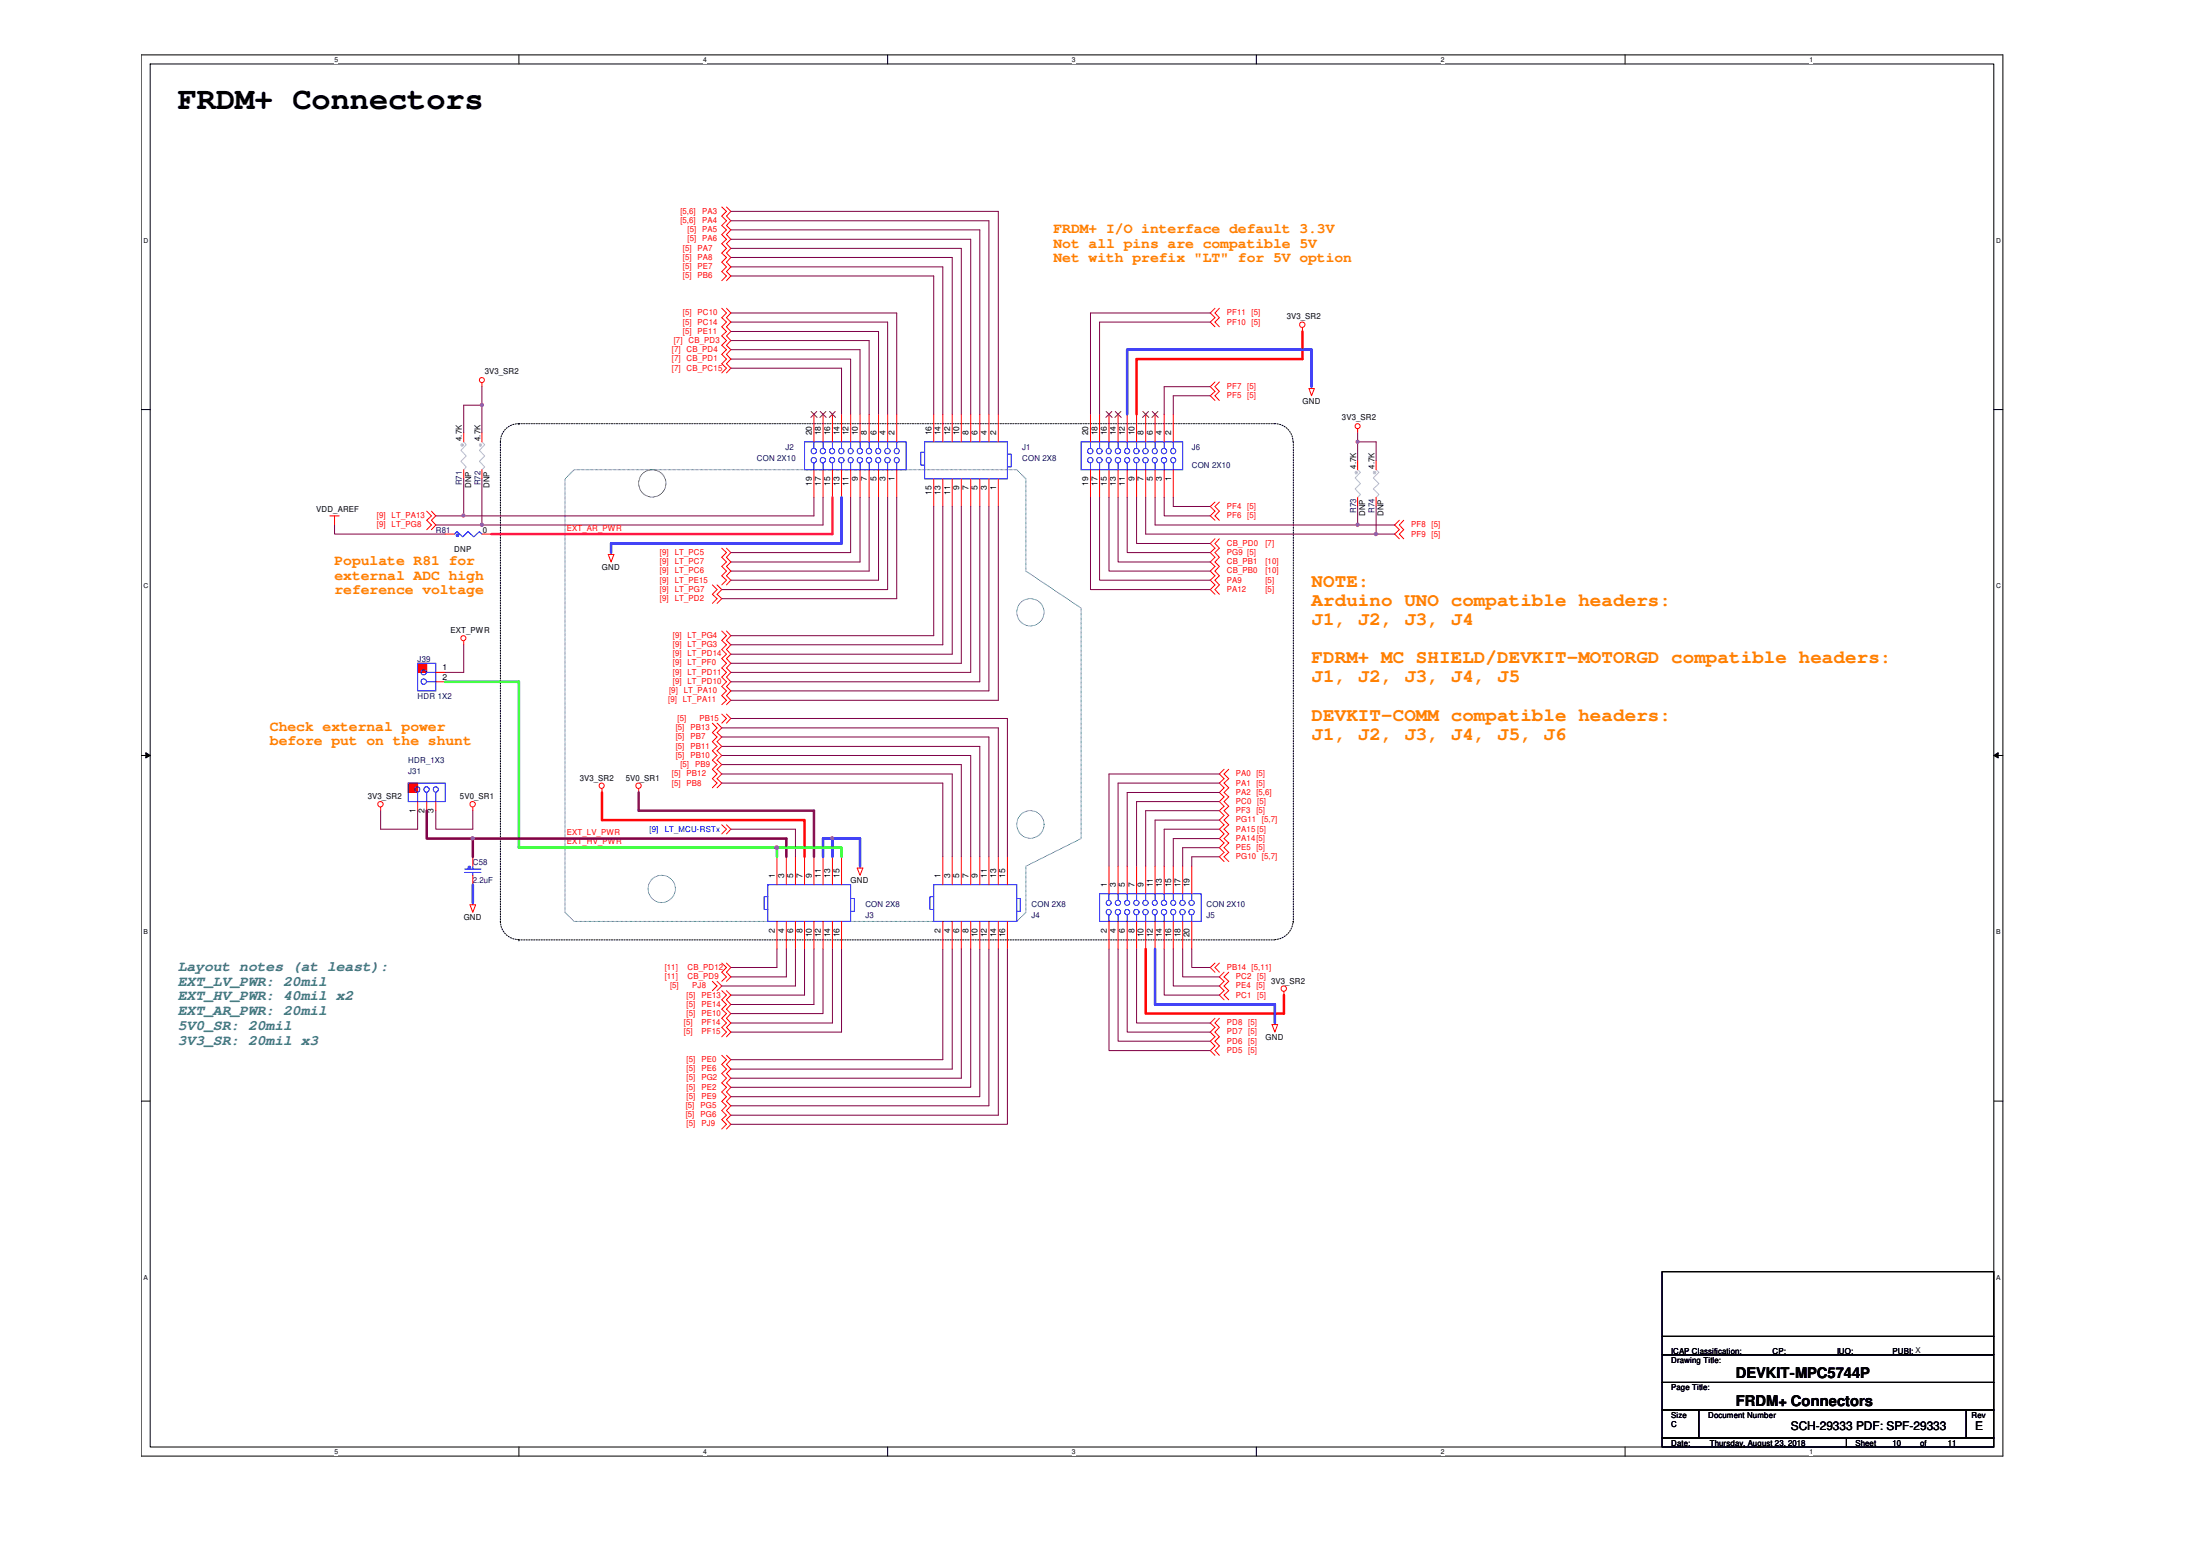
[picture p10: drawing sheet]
<svg xmlns="http://www.w3.org/2000/svg" width="297mm" height="210mm" viewBox="0 0 297 210" stroke-linecap="round" stroke-linejoin="round" font-family="sans-serif">
<path d="M19 7.4h251.4v189.2h-251.4zM20.3 8.6h248.9v186.7h-248.9z" fill="none" stroke="#000" stroke-width=".14"/>
<g fill="#fff">
<path d="M45.2 7.5h.5v1.1h-.5z"/>
<path d="M45.2 195.5h.5v1h-.5z"/>
</g>
<path d="M70.1 7.4v1.2M70.1 195.3v1.3" fill="none" stroke="#000" stroke-width=".14"/>
<g fill="#fff">
<path d="M95 7.5h.5v1.1h-.5z"/>
<path d="M95 195.5h.5v1h-.5z"/>
</g>
<path d="M119.8 7.4v1.2M119.8 195.3v1.3" fill="none" stroke="#000" stroke-width=".14"/>
<g fill="#fff">
<path d="M144.7 7.5h.5v1.1h-.5z"/>
<path d="M144.7 195.5h.5v1h-.5z"/>
</g>
<path d="M169.6 7.4v1.2M169.6 195.3v1.3" fill="none" stroke="#000" stroke-width=".14"/>
<g fill="#fff">
<path d="M194.5 7.5h.5v1.1h-.5z"/>
<path d="M194.5 195.5h.5v1h-.5z"/>
</g>
<path d="M219.4 7.4v1.2M219.4 195.3v1.3" fill="none" stroke="#000" stroke-width=".14"/>
<g fill="#fff">
<path d="M244.3 7.5h.5v1.1h-.5z"/>
<path d="M244.3 195.5h.5v1h-.5z"/>
<path d="M19.4 32h.6v1h-.6z"/>
<path d="M269.5 32h.7v1h-.7z"/>
<path d="M19.4 78.6h.6v1h-.6z"/>
<path d="M269.5 78.6h.7v1h-.7z"/>
</g>
<path d="M19.1 55.3h1.2M269.2 55.3h1.2" fill="none" stroke="#000" stroke-width=".14"/>
<g fill="#fff">
<path d="M19.4 125.3h.6v1h-.6z"/>
<path d="M269.5 125.3h.6v1h-.6z"/>
</g>
<path d="M19.1 102h1.2M19.7 101.6l.6 .4-.6 .3zM269.2 102l.6-.4v.7zM269.2 102h1.2" fill="none" stroke="#000" stroke-width=".14"/>
<path d="M19.7 101.6l.6 .4-.6 .3zM269.2 102l.6-.4v.7z" fill="#000"/>
<g fill="#fff">
<path d="M19.4 172h.5v1h-.5z"/>
<path d="M269.5 172h.6v1h-.6z"/>
</g>
<g fill="none" stroke="#000" stroke-width=".14">
<path d="M19.1 148.6h1.2M269.2 148.6h1.2"/>
<circle cx="88.1" cy="65.3" r="1.85"/>
</g>
<g fill="none" stroke="#004080" stroke-width=".14">
<path d="M77.5 63.4h59.8l1.2 1.2v12.5l7.5 5v31.1l-7.5 3.7v6.2l-1.2 1.3h-59.8l-1.2-1.3v-58.5z"/>
<circle cx="139.1" cy="82.6" r="1.85"/>
<circle cx="89.3" cy="120" r="1.85"/>
<circle cx="139.1" cy="111.3" r="1.86"/>
</g>
<path d="M67.6 59.6v64.8M70.1 57.2h.1M70.1 57.2a2.44 2.44 0 0 0-2.5 2.4M172.1 57.2h-102M174.6 59.6a2.46 2.46 0 0 0-2.5-2.4M174.6 59.6v64.8M67.6 124.4h.1M67.6 124.4a2.46 2.46 0 0 0 2.5 2.4M70.1 126.9h.1M172.1 126.8a2.57 2.57 0 0 0 2.5-2.4M172.1 126.9h-102M174.6 124.4h.1" fill="none" stroke="#000" stroke-width=".14" stroke-dasharray=".2 .2"/>
<path d="M56.4 89.5h1.2v1.3h-1.2z" fill-rule="evenodd" fill="#f00"/>
<path d="M56.4 89.5h1.2v1.3h-1.2z" fill="none" stroke="#f00" stroke-width=".14"/>
<path d="M55.1 105.7h1.3v1.3h-1.3z" fill-rule="evenodd" fill="#f00"/>
<g fill="none" stroke="#f00" stroke-width=".14">
<path d="M97.5 27.9l.6 .6-.6 .7 .6 .6-.6 .6 .6 .6-.6 .7 .6 .6-.6 .6 .6 .6-.6 .7 .6 .6-.6 .6 .6 .6-.6 .7 .6 .6-.6 .6M98.1 27.9l.6 .6-.6 .7 .6 .6-.6 .6 .6 .6-.6 .7 .6 .6-.6 .6 .6 .6-.6 .7 .6 .6-.6 .6 .6 .6-.6 .7 .6 .6-.6 .6M65.1 51.7v.5M97.5 41.6l.6 .6-.6 .7 .6 .6-.6 .6 .6 .6-.6 .6 .6 .7-.6 .6 .6 .6-.6 .6 .6 .7-.6 .6 .6 .6-.6 .6M98.1 41.6l.6 .6-.6 .7 .6 .6-.6 .6 .6 .6-.6 .6 .6 .7-.6 .6 .6 .6-.6 .6 .6 .7-.6 .6 .6 .6-.6 .6M126.1 55.9v3.7M127.3 55.9v3.7M128.6 55.9v3.7M129.8 55.9v3.7M131.1 55.9v3.7M132.3 55.9v3.7M133.5 55.9v3.7"/>
<path d="M134.8 55.9v3.7M147.2 55.9v3.7M148.5 55.9v3.7M149.7 55.9v3.7M151 55.9v3.7M152.2 55.9v3.7M153.5 55.9v3.7M154.7 55.9v3.7M156 55.9v3.7M157.2 55.9v3.7M158.4 55.9v3.7M164 41.6l-.6 .6 .6 .7-.6 .6 .6 .6"/>
<path d="M164 51.6l-.6 .6 .6 .6-.6 .6 .6 .7M164.6 41.6l-.6 .6 .6 .7-.6 .6 .6 .6M164.6 51.6l-.6 .6 .6 .6-.6 .6 .6 .7M175.9 44.2v.5M176.7 52.5h.8l-.4 .9zM177.1 52.2v.3M183.3 57.9v.5M44.5 69.6h1.3M45.2 69.6v1.3M57.6 69l.7 .6-.7 .6 .7 .7-.7 .6M58.3 69l.5 .6-.5 .6 .5 .7-.5 .6M82.1 74.8h.8l-.4 1.1z"/>
<path d="M82.5 74.6v.2M96.2 79l.6 .6-.6 .6 .6 .6-.6 .6M96.8 79l.7 .6-.7 .6 .7 .6-.7 .6M97.5 74l.6 .6-.6 .6 .6 .7-.6 .6 .6 .6-.6 .6 .6 .6-.6 .7M98.1 74l.6 .6-.6 .6 .6 .7-.6 .6 .6 .6-.6 .6 .6 .6-.6 .7M126.1 64.6v3.8M127.3 64.6v3.8M128.6 64.6v3.8M129.8 64.6v3.8M131.1 64.6v3.8M132.3 64.6v3.8M133.5 64.6v3.8"/>
<path d="M134.8 64.6v3.8M147.2 63.4v3.7M148.5 63.4v3.7M149.7 63.4v3.7M151 63.4v3.7M152.2 63.4v3.7M153.5 63.4v3.7M154.7 63.4v3.7M156 63.4v3.7M157.2 63.4v3.7M158.4 63.4v3.7M164 72.7l-.6 .7 .6 .6-.6 .6 .6 .6-.6 .7 .6 .6-.6 .6 .6 .6-.6 .6 .6 .7-.6 .6 .6 .6"/>
<path d="M164 67.8l-.6 .6 .6 .6-.6 .6 .6 .6M164.6 72.7l-.6 .7 .6 .6-.6 .6 .6 .6-.6 .7 .6 .6-.6 .6 .6 .6-.6 .6 .6 .7-.6 .6 .6 .6M164.6 67.8l-.6 .6 .6 .6-.6 .6 .6 .6M188.9 70.2l-.6 .7 .6 .6-.6 .6 .6 .6M189.5 70.2l-.6 .7 .6 .6-.6 .6 .6 .6M58.8 90.8h1.3M58.8 92h1.3M62.6 86.5v.5M96.2 97.6l.6 .7-.6 .6 .6 .6-.6 .6 .6 .7-.6 .5 .6 .7-.6 .6 .6 .6-.6 .6 .6 .7-.6 .6 .6 .6-.6 .6M96.8 97.6l.7 .7-.7 .6 .7 .6-.7 .6 .7 .7-.7 .5 .7 .7-.7 .6 .7 .6-.7 .6 .7 .7-.7 .6 .7 .6-.7 .6M97.5 96.4l.6 .6-.6 .6M97.5 85.2l.6 .6-.6 .6 .6 .6-.6 .7 .6 .6-.6 .6 .6 .6-.6 .7 .6 .6-.6 .6 .6 .6-.6 .7 .6 .6-.6 .6 .6 .6-.6 .6"/>
<path d="M98.1 96.4l.6 .6-.6 .6M98.1 85.2l.6 .6-.6 .6 .6 .6-.6 .7 .6 .6-.6 .6 .6 .6-.6 .7 .6 .6-.6 .6 .6 .6-.6 .7 .6 .6-.6 .6 .6 .6-.6 .6M51.4 109v.4M55.1 105.7h1.3v1.3h-1.3zM63.8 109v.4M81.3 106.5v.5M86.2 106.5v.5M97.5 111.3l.6 .6-.6 .7M98.1 111.3l.6 .6-.6 .7M115.7 117.2h.8l-.4 1zM116.1 116.9v.3M165.3 103.8l-.7 .7 .7 .6-.7 .6 .7 .6-.7 .7 .7 .6-.7 .6 .7 .6-.7 .6 .7 .7-.7 .6 .7 .6-.7 .6 .7 .7-.7 .6 .7 .6-.7 .6 .7 .7-.7 .6 .7 .6"/>
<path d="M165.9 103.8l-.6 .7 .6 .6-.6 .6 .6 .6-.6 .7 .6 .6-.6 .6 .6 .6-.6 .6 .6 .7-.6 .6 .6 .6-.6 .6 .6 .7-.6 .6 .6 .6-.6 .6 .6 .7-.6 .6 .6 .6M63.5 122.1h.7l-.4 1zM63.8 121.9v.2M96.2 132.5l.6 .6-.6 .6M96.8 132.5l.7 .6-.7 .6M97.5 133.7l.6 .6-.6 .7 .6 .6-.6 .6 .6 .6-.6 .7 .6 .6-.6 .6 .6 .6-.6 .7M97.5 130l.6 .6-.6 .6 .6 .7-.6 .6M98.1 133.7l.6 .6-.6 .7 .6 .6-.6 .6 .6 .6-.6 .7 .6 .6-.6 .6 .6 .6-.6 .7M98.1 130l.6 .6-.6 .6 .6 .7-.6 .6M164 137.5l-.6 .6 .6 .6-.6 .6 .6 .7-.6 .5 .6 .7-.6 .6 .6 .7M164 130l-.6 .6 .6 .6M164.6 137.5l-.6 .6 .6 .6-.6 .6 .6 .7-.6 .5 .6 .7-.6 .6 .6 .7"/>
<path d="M164.6 130l-.6 .6 .6 .6M165.3 131.2l-.7 .7 .7 .6-.7 .6 .7 .6-.7 .6 .7 .7M165.9 131.2l-.6 .7 .6 .6-.6 .6 .6 .6-.6 .6 .6 .7M171.7 138.3h.8l-.4 1zM172.1 138.1v.2M173.4 133.9v.4M97.5 142.5l.6 .5-.6 .7 .6 .6-.6 .6 .6 .6-.6 .7 .6 .6-.6 .6 .6 .6-.6 .7 .6 .6-.6 .6 .6 .6-.6 .6 .6 .7-.6 .6M98.1 142.5l.6 .5-.6 .7 .6 .6-.6 .6 .6 .6-.6 .7 .6 .6-.6 .6 .6 .6-.6 .7 .6 .6-.6 .6 .6 .6-.6 .6 .6 .7-.6 .6"/>
<circle cx="65.1" cy="51.3" r=".34"/>
<circle cx="175.8" cy="43.8" r=".37"/>
<circle cx="183.3" cy="57.5" r=".34"/>
<circle cx="62.6" cy="86.1" r=".34"/>
<circle cx="51.4" cy="108.6" r=".37"/>
<circle cx="63.8" cy="108.6" r=".37"/>
<circle cx="81.2" cy="106.1" r=".35"/>
<circle cx="86.2" cy="106.1" r=".37"/>
<circle cx="173.3" cy="133.4" r=".37"/>
</g>
<path d="M224.4 171.7h44.8v11.2h-44.8zM224.4 180.4h44.8M224.4 182.9h44.8v3.7h-44.8zM224.4 186.6h44.8v3.7h-44.8zM224.4 190.3h5v3.8h-5zM224.4 194.1h24.9v1.2h-24.9zM229.4 190.3h36.1v3.8h-36.1zM249.3 194.1h19.9v1.2h-19.9zM265.5 190.3h3.7v3.8h-3.7z" fill="none" stroke="#000" stroke-width=".14"/>
<g fill="none" stroke="#00f" stroke-width=".14">
<path d="M124.8 59.6h11.2v5h-11.2zM146 59.6h13.7v3.8h-13.7zM147.2 59.6v.9M148.5 59.6v.9M149.7 59.6v.9M151 59.6v.9M152.2 59.6v.9M153.5 59.6v.9M154.7 59.6v.9M156 59.6v.9M157.2 59.6v.9M158.4 59.6v.9"/>
<path d="M124.8 61h-.5v1.8h.5M136 61.3h.5v1.7h-.5M147.2 62.5v.9M148.5 62.5v.9M149.7 62.5v.9M151 62.5v.9M152.2 62.5v.9M153.5 62.5v.9M154.7 62.5v.9M156 62.5v.9M157.2 62.5v.9M158.4 62.5v.9"/>
<path d="M56.4 89.5h2.4v3.8h-2.4zM57.6 90.8h1.2M57.6 92h1.2"/>
<circle cx="147.2" cy="62.1" r=".37"/>
<circle cx="147.2" cy="60.9" r=".37"/>
<circle cx="148.4" cy="60.9" r=".37"/>
<circle cx="148.4" cy="62.1" r=".37"/>
<circle cx="149.7" cy="62.1" r=".35"/>
<circle cx="149.7" cy="60.9" r=".35"/>
<circle cx="150.9" cy="62.1" r=".37"/>
<circle cx="150.9" cy="60.9" r=".37"/>
<circle cx="152.2" cy="62.1" r=".35"/>
<circle cx="152.2" cy="60.9" r=".35"/>
<circle cx="153.4" cy="62.1" r=".37"/>
<circle cx="153.4" cy="60.9" r=".37"/>
<circle cx="154.7" cy="60.9" r=".37"/>
<circle cx="154.7" cy="62.1" r=".37"/>
<circle cx="155.9" cy="62.1" r=".35"/>
<circle cx="155.9" cy="60.9" r=".35"/>
<circle cx="157.2" cy="62.1" r=".37"/>
<circle cx="157.2" cy="60.9" r=".37"/>
<circle cx="158.4" cy="62.1" r=".35"/>
<circle cx="158.4" cy="60.9" r=".35"/>
<circle cx="57.2" cy="92" r=".37"/>
<circle cx="57.2" cy="90.8" r=".36"/>
</g>
<path d="M149.4 55.5l.8 .8M150.1 55.5l-.8 .8M150.6 55.5l.8 .8M151.3 55.5l-.8 .8M154.3 55.5l.8 .8M155.1 55.5l-.8 .8M155.6 55.5l.8 .8M156.3 55.5l-.8 .8" fill="none" stroke="#804000" stroke-width=".14"/>
<path d="M65.1 59.6l.3 .4-.7 .8 .7 .8-.7 .7 .7 .7-.3 .4" fill="none" stroke="#c0c0c0" stroke-width=".14"/>
<path d="M64.8 59.9h.2v.3h-.2z" fill-rule="evenodd" fill="#c0c0c0"/>
<path d="M64.8 59.9h.2v.3h-.2z" fill="none" stroke="#c0c0c0" stroke-width=".14"/>
<path d="M65.1 58.4v1.2M65.1 63.4v1.2" fill="none" stroke="#f00" stroke-width=".14"/>
<path d="M62.7 117.8h2.2M62.7 117.3h2.2M63.8 117.8v.4" fill="none" stroke="#00f" stroke-width=".14"/>
<path d="M63.2 117h.3v.2h-.3z" fill-rule="evenodd" fill="#00f"/>
<path d="M63.2 117h.3v.2h-.3zM63.8 116.9v.4" fill="none" stroke="#00f" stroke-width=".14"/>
<path d="M63.8 115.7v1.2M63.8 118.2v1.2" fill="none" stroke="#f00" stroke-width=".14"/>
<path d="M62.6 59.6l.3 .4-.7 .8 .7 .8-.7 .7 .7 .7-.3 .4" fill="none" stroke="#c0c0c0" stroke-width=".14"/>
<path d="M62.3 59.9h.2v.3h-.2z" fill-rule="evenodd" fill="#c0c0c0"/>
<path d="M62.3 59.9h.2v.3h-.2z" fill="none" stroke="#c0c0c0" stroke-width=".14"/>
<g fill="none" stroke="#f00" stroke-width=".14">
<path d="M62.6 58.4v1.2M62.6 63.4v1.2M127.3 115.7v3.7M128.6 115.7v3.7M129.8 115.7v3.7M131.1 115.7v3.7M132.3 115.7v3.7M133.5 115.7v3.7M134.8 115.7v3.7M136 115.7v3.7M149.7 116.9v3.7M151 116.9v3.7"/>
<path d="M152.2 116.9v3.7M153.5 116.9v3.7M154.7 116.9v3.7M156 116.9v3.7M157.2 116.9v3.7M158.4 116.9v3.7M159.7 116.9v3.7M160.9 116.9v3.7M127.3 124.4v3.7M128.6 124.4v3.7M129.8 124.4v3.7M131.1 124.4v3.7"/>
<path d="M132.3 124.4v3.7M133.5 124.4v3.7M134.8 124.4v3.7M136 124.4v3.7M149.7 124.4v3.7M151 124.4v3.7M152.2 124.4v3.7M153.5 124.4v3.7M154.7 124.4v3.7M156 124.4v3.7M157.2 124.4v3.7M158.4 124.4v3.7"/>
<path d="M159.7 124.4v3.7M160.9 124.4v3.7"/>
</g>
<g fill="none" stroke="#00f" stroke-width=".14">
<path d="M61.3 72.1l.4-.3 .8 .7 .7-.7 .8 .7 .7-.7 .4 .3M126.1 119.4h11.2v5h-11.2zM126.1 121h-.5v1.8h.5M137.3 121.3h.5v1.7h-.5M148.5 120.6h13.7v3.8h-13.7zM149.7 120.6v.9M149.7 123.5v.9M151 120.6v.9M151 123.5v.9M152.2 123.5v.9M152.2 120.6v.9M153.5 123.5v.9"/>
<path d="M153.5 120.6v.9M154.7 123.5v.9M154.7 120.6v.9M156 123.5v.9M156 120.6v.9M157.2 123.5v.9M157.2 120.6v.9M158.4 120.6v.9M158.4 123.5v.9M159.7 120.6v.9M159.7 123.5v.9M160.9 123.5v.9"/>
<path d="M160.9 120.6v.9"/>
<circle cx="149.7" cy="123.1" r=".35"/>
<circle cx="149.7" cy="121.9" r=".34"/>
<circle cx="150.9" cy="123.1" r=".37"/>
<circle cx="150.9" cy="121.9" r=".36"/>
<circle cx="152.2" cy="123.1" r=".35"/>
<circle cx="152.2" cy="121.9" r=".34"/>
<circle cx="153.4" cy="123.1" r=".37"/>
<circle cx="153.4" cy="121.9" r=".36"/>
<circle cx="154.7" cy="123.1" r=".37"/>
<circle cx="154.7" cy="121.9" r=".36"/>
<circle cx="155.9" cy="123.1" r=".35"/>
<circle cx="155.9" cy="121.9" r=".34"/>
<circle cx="157.2" cy="123.1" r=".37"/>
<circle cx="157.2" cy="121.9" r=".36"/>
<circle cx="158.4" cy="123.1" r=".35"/>
<circle cx="158.4" cy="121.9" r=".34"/>
<circle cx="159.7" cy="123.1" r=".37"/>
<circle cx="159.7" cy="121.9" r=".36"/>
<circle cx="160.9" cy="123.1" r=".37"/>
<circle cx="160.9" cy="121.9" r=".36"/>
</g>
<path d="M61.6 72.1h.3v.3h-.3z" fill-rule="evenodd" fill="#00f"/>
<path d="M61.6 72.1h.3v.3h-.3zM103.7 119.4h11.2v5h-11.2zM103.7 121h-.5v1.8h.5M114.9 121.3h.5v1.7h-.5" fill="none" stroke="#00f" stroke-width=".14"/>
<g fill="none" stroke="#f00" stroke-width=".14">
<path d="M60.1 72.1h1.2M65.1 72.1h1.2M104.9 115.7v3.7M106.2 115.7v3.7M107.4 115.7v3.7M108.6 115.7v3.7M109.9 115.7v3.7M111.1 115.7v3.7M112.4 115.7v3.7M113.6 115.7v3.7M104.9 124.4v3.7M106.2 124.4v3.7"/>
<path d="M107.4 124.4v3.7M108.6 124.4v3.7M109.9 124.4v3.7M111.1 124.4v3.7M112.4 124.4v3.7M113.6 124.4v3.7"/>
</g>
<path d="M185.8 63.4l.4 .4-.8 .7 .8 .8-.8 .7 .8 .8-.4 .3" fill="none" stroke="#c0c0c0" stroke-width=".14"/>
<path d="M185.5 63.7h.2v.2h-.2z" fill-rule="evenodd" fill="#c0c0c0"/>
<path d="M183.3 63.4l.4 .4-.7 .7 .7 .8-.7 .7 .7 .8-.4 .3M185.5 63.7h.2v.2h-.2z" fill="none" stroke="#c0c0c0" stroke-width=".14"/>
<path d="M185.8 62.1v1.3M185.8 67.1v1.3" fill="none" stroke="#f00" stroke-width=".14"/>
<path d="M183 63.7h.2v.2h-.2z" fill-rule="evenodd" fill="#c0c0c0"/>
<path d="M183 63.7h.2v.2h-.2z" fill="none" stroke="#c0c0c0" stroke-width=".14"/>
<g fill="none" stroke="#f00" stroke-width=".14">
<path d="M109.9 55.9v3.7M111.1 55.9v3.7M112.4 55.9v3.7M113.6 55.9v3.7M114.9 55.9v3.7M116.1 55.9v3.7M117.3 55.9v3.7M118.6 55.9v3.7M119.8 55.9v3.7M121.1 55.9v3.7M109.9 63.4v3.7M111.1 63.4v3.7"/>
<path d="M112.4 63.4v3.7M113.6 63.4v3.7M114.9 63.4v3.7M116.1 63.4v3.7M117.3 63.4v3.7M118.6 63.4v3.7M119.8 63.4v3.7M121.1 63.4v3.7M183.3 62.1v1.3M183.3 67.1v1.3M56.4 108.2v1.2M57.6 108.2v1.2"/>
<path d="M58.8 108.2v1.2"/>
</g>
<g fill="none" stroke="#00f" stroke-width=".14">
<path d="M108.6 59.6h13.7v3.8h-13.7zM109.9 59.6v.9M111.1 59.6v.9M112.4 59.6v.9M113.6 59.6v.9M114.9 59.6v.9M116.1 59.6v.9M117.3 59.6v.9M118.6 59.6v.9M119.8 59.6v.9M121.1 59.6v.9M109.9 62.5v.9"/>
<path d="M111.1 62.5v.9M112.4 62.5v.9M113.6 62.5v.9M114.9 62.5v.9M116.1 62.5v.9M117.3 62.5v.9M118.6 62.5v.9M119.8 62.5v.9M121.1 62.5v.9M55.1 105.7h5v2.5h-5zM56.4 107v1.2M57.6 107v1.2"/>
<path d="M58.8 107v1.2"/>
<circle cx="109.9" cy="60.9" r=".37"/>
<circle cx="109.9" cy="62.1" r=".37"/>
<circle cx="111.1" cy="60.9" r=".37"/>
<circle cx="111.1" cy="62.1" r=".37"/>
<circle cx="112.3" cy="62.1" r=".35"/>
<circle cx="112.3" cy="60.9" r=".35"/>
<circle cx="113.6" cy="62.1" r=".37"/>
<circle cx="113.6" cy="60.9" r=".37"/>
<circle cx="114.8" cy="62.1" r=".35"/>
<circle cx="114.8" cy="60.9" r=".35"/>
<circle cx="116.1" cy="60.9" r=".37"/>
<circle cx="116.1" cy="62.1" r=".37"/>
<circle cx="117.3" cy="62.1" r=".37"/>
<circle cx="117.3" cy="60.9" r=".37"/>
<circle cx="118.6" cy="62.1" r=".35"/>
<circle cx="118.6" cy="60.9" r=".35"/>
<circle cx="119.8" cy="62.1" r=".37"/>
<circle cx="119.8" cy="60.9" r=".37"/>
<circle cx="121.1" cy="62.1" r=".35"/>
<circle cx="121.1" cy="60.9" r=".35"/>
<circle cx="56.3" cy="106.6" r=".35"/>
<circle cx="57.6" cy="106.6" r=".37"/>
<circle cx="58.8" cy="106.6" r=".35"/>
</g>
<path d="M109.5 55.5l.8 .8M110.3 55.5l-.8 .8M110.7 55.5l.8 .8M111.5 55.5l-.8 .8M112 55.5l.8 .8M112.8 55.5l-.8 .8" fill="none" stroke="#804000" stroke-width=".14"/>
<path d="M177.1 52.2v-5h-24.9v8.7M113.6 67.1v6.3h-31.1v1.2M63.8 119.4v2.5M111.1 115.7v-2.5h1.3v2.5M116.1 113.2v3.7M156 128.1v7.5h16.1v2.5" fill="none" stroke="#00f" stroke-width=".34"/>
<g fill="none" stroke="#800040" stroke-width=".14">
<path d="M98.7 28.5h36.1v27.4M98.7 32.3h32.4v23.6M98.7 36h28.6v19.9M98.7 31h33.6v24.9M98.7 34.8h29.9v21.1M98.7 29.8h34.8v26.1M98.7 33.5h31.1v22.4M98.7 37.3h27.4v18.6M98.7 46h18.6v9.9M98.7 44.7h19.9v11.2M98.7 43.5h21.1v12.4M98.7 47.2h17.4v8.7"/>
<path d="M98.7 42.2h22.4v13.7M58.8 69.6h3.8M58.8 70.9h6.3M109.9 67.1v2.5M111.1 67.1v3.8M114.9 67.1v7.5h-16.2M116.1 67.1v8.8h-17.4M117.3 67.1v10h-18.6M118.6 67.1v11.2h-19.9M119.8 67.1v12.5h-22.3M121.1 67.1v13.7h-23.6M156 70.9h27.3"/>
<path d="M157.2 67.1v2.5h6.2M158.4 67.1v1.3h5M97.5 98.3h37.3v17.4M97.5 99.5h36v16.2M98.7 94.5h36.1M98.7 90.8h32.4M98.7 97h37.3v18.7M98.7 87h28.6M98.7 92h33.6M98.7 88.3h29.9M98.7 93.3h34.8M98.7 89.5h31.1"/>
<path d="M98.7 85.8h27.4M97.5 102h33.6v13.7M97.5 105.7h29.8v10M97.5 100.8h34.8v14.9M97.5 104.5h31.1v11.2M97.5 103.2h32.3v12.5M98.7 111.9h8.7v3.8M164.6 109.4h-9.9v7.5M164.6 110.7h-8.6v6.2M164.6 104.5h-14.9v12.4M164.6 105.7h-13.6v11.2M164.6 107h-12.4v9.9"/>
<path d="M164.6 111.9h-7.4v5M164.6 113.2h-6.2v3.7M98.7 130.6h6.2M106.2 128.1v3.8h-7.5M107.4 128.1v5h-9.9M108.6 128.1v6.2h-9.9M109.9 128.1v7.5h-11.2M112.4 128.1v10h-13.7M113.6 128.1v11.2h-14.9M127.3 128.1v14.9h-28.6M128.6 128.1v16.2h-29.9M129.8 128.1v17.4h-31.1"/>
<path d="M133.5 128.1v21.2h-34.8M134.8 128.1v22.4h-36.1M149.7 128.1v13.7h13.7M151 128.1v12.4h12.4M152.2 128.1v11.2h11.2M153.5 128.1v10h9.9M157.2 128.1v6.2h7.4M158.4 128.1v5h6.2M159.7 128.1v3.8h4.9M160.9 128.1v2.5h2.5"/>
</g>
<path d="M86.2 107v2.4h23.7v6.3" fill="none" stroke="#800080" stroke-width=".34"/>
<path d="M175.9 44.7v3.8h-22.4v7.4M81.3 110.7h27.3v5M154.7 128.1v8.7h18.7v-2.5" fill="none" stroke="#f00" stroke-width=".34"/>
<path d="M63.8 113.2v2.5M106.2 113.2v2.5" fill="none" stroke="#800040" stroke-width=".34"/>
<path d="M183.1 70.7h.3l.1 .1-.1 .2-.1 .1-.2-.1z" fill-rule="evenodd" fill="#f0f"/>
<path d="M183.1 70.7h.3l.1 .1-.1 .2-.1 .1-.2-.1z" fill="none" stroke="#f0f" stroke-width=".14"/>
<path d="M154.7 72.1h31.1M156 67.1v3.8" fill="none" stroke="#800040" stroke-width=".14"/>
<path d="M185.6 71.9h.3l.1 .2-.1 .1-.1 .1-.2-.1z" fill-rule="evenodd" fill="#f0f"/>
<path d="M185.6 71.9h.3l.1 .2-.1 .1-.1 .1-.2-.1z" fill="none" stroke="#f0f" stroke-width=".14"/>
<path d="M163.4 53.4h-5v2.5M163.4 52.2h-6.2v3.7M154.7 67.1v5" fill="none" stroke="#800040" stroke-width=".14"/>
<path d="M112.4 113.2h3.7" fill="none" stroke="#00f" stroke-width=".34"/>
<path d="M112.2 113h.3l.1 .2-.1 .1-.1 .1-.2-.1z" fill-rule="evenodd" fill="#f0f"/>
<path d="M112.2 113h.3l.1 .2-.1 .1-.1 .1-.2-.1z" fill="none" stroke="#f0f" stroke-width=".14"/>
<path d="M81.3 107v3.7" fill="none" stroke="#f00" stroke-width=".34"/>
<path d="M62.6 54.7v3.7M65.1 52.2v2.5M163.4 43.5h-14.9v12.4M163.4 42.2h-16.2v13.7M185.8 59.6h-2.5v2.5M164.6 114.4h-4.9v2.5M164.6 115.7h-3.7v1.2" fill="none" stroke="#800040" stroke-width=".14"/>
<path d="M183.1 59.5h.3l.1 .1-.1 .2-.1 .1-.2-.1z" fill-rule="evenodd" fill="#f0f"/>
<path d="M183.1 59.5h.3l.1 .1-.1 .2-.1 .1-.2-.1z" fill="none" stroke="#f0f" stroke-width=".14"/>
<path d="M183.3 58.4v1.2M185.8 59.6v2.5M62.6 64.6v5h47.3M183.3 68.4v2.5h5M185.8 68.4v3.7h2.5" fill="none" stroke="#800040" stroke-width=".14"/>
<path d="M62.4 69.4h.3l.1 .2-.1 .1-.1 .1-.2-.1z" fill-rule="evenodd" fill="#f0f"/>
<path d="M62.4 69.4h.3l.1 .2-.1 .1-.1 .1-.2-.1z" fill="none" stroke="#f0f" stroke-width=".14"/>
<path d="M65.1 64.6v6.3h46" fill="none" stroke="#800040" stroke-width=".14"/>
<path d="M64.9 70.7h.3l.1 .1-.1 .2-.1 .1-.2-.1z" fill-rule="evenodd" fill="#f0f"/>
<path d="M64.9 70.7h.3l.1 .1-.1 .2-.1 .1-.2-.1z" fill="none" stroke="#f0f" stroke-width=".14"/>
<path d="M70.1 114.4h34.8v1.3M104.9 114.4h8.7v1.3" fill="none" stroke="#0f0" stroke-width=".34"/>
<path d="M104.7 114.2h.3l.1 .2-.1 .2h-.1h-.2z" fill-rule="evenodd" fill="#f0f"/>
<path d="M104.7 114.2h.3l.1 .2-.1 .2h-.1h-.2z" fill="none" stroke="#f0f" stroke-width=".14"/>
<path d="M70.1 92v22.4" fill="none" stroke="#0f0" stroke-width=".34"/>
<path d="M45.2 70.9v1.2h14.9M126.1 68.4v17.4M127.3 68.4v18.6M128.6 68.4v19.9M129.8 68.4v21.1M131.1 68.4v22.4M132.3 68.4v23.6M133.5 68.4v24.9M134.8 68.4v26.1" fill="none" stroke="#800040" stroke-width=".14"/>
<path d="M112.4 67.1v5h-46.1" fill="none" stroke="#ff0080" stroke-width=".34"/>
<path d="M63.8 113.2h42.4" fill="none" stroke="#800040" stroke-width=".34"/>
<path d="M63.6 113h.4l.1 .2-.1 .1-.2 .1-.2-.1z" fill-rule="evenodd" fill="#f0f"/>
<path d="M63.6 113h.4l.1 .2-.1 .1-.2 .1-.2-.1z" fill="none" stroke="#f0f" stroke-width=".14"/>
<g fill="none" stroke="#800040" stroke-width=".14">
<path d="M62.6 54.7h2.5v3.7M98.7 48.5h16.2v7.4M147.2 67.1v12.5h16.2M148.5 67.1v11.2h14.9M149.7 67.1v10h13.7M151 67.1v8.8h12.4M152.2 67.1v7.5h11.2M153.5 67.1v6.3h9.9M60.1 90.8h2.5M51.4 109.4v2.5h5v-2.5M58.8 109.4v2.5h5v-2.5M164.6 108.2h-11.1v8.7"/>
<path d="M104.9 128.1v2.5M111.1 128.1v8.7h-12.4M131.1 128.1v18.7h-32.4M132.3 128.1v19.9h-33.6M136 128.1v23.7h-37.3"/>
</g>
<path d="M60.1 92h10" fill="none" stroke="#0f0" stroke-width=".34"/>
<path d="M64.9 54.5h.3l.1 .2-.1 .1-.1 .1-.2-.1z" fill-rule="evenodd" fill="#f0f"/>
<path d="M64.9 54.5h.3l.1 .2-.1 .1-.1 .1-.2-.1z" fill="none" stroke="#f0f" stroke-width=".14"/>
<path d="M98.7 49.7h14.9v6.2M62.6 87v3.8" fill="none" stroke="#800040" stroke-width=".14"/>
<path d="M57.6 109.4v3.8h6.2" fill="none" stroke="#800040" stroke-width=".34"/>
<path d="M183.1 70.7h.3l.1 .1-.1 .2-.1 .1-.2-.1z" fill-rule="evenodd" fill="#f0f"/>
<path d="M183.1 70.7h.3l.1 .1-.1 .2-.1 .1-.2-.1z" fill="none" stroke="#f0f" stroke-width=".14"/>
<path d="M185.6 71.9h.3l.1 .2-.1 .1-.1 .1-.2-.1z" fill-rule="evenodd" fill="#f0f"/>
<path d="M185.6 71.9h.3l.1 .2-.1 .1-.1 .1-.2-.1z" fill="none" stroke="#f0f" stroke-width=".14"/>
<path d="M112.2 113h.3l.1 .2-.1 .1-.1 .1-.2-.1z" fill-rule="evenodd" fill="#f0f"/>
<path d="M112.2 113h.3l.1 .2-.1 .1-.1 .1-.2-.1z" fill="none" stroke="#f0f" stroke-width=".14"/>
<path d="M183.1 59.5h.3l.1 .1-.1 .2-.1 .1-.2-.1z" fill-rule="evenodd" fill="#f0f"/>
<path d="M183.1 59.5h.3l.1 .1-.1 .2-.1 .1-.2-.1z" fill="none" stroke="#f0f" stroke-width=".14"/>
<path d="M62.4 69.4h.3l.1 .2-.1 .1-.1 .1-.2-.1z" fill-rule="evenodd" fill="#f0f"/>
<path d="M62.4 69.4h.3l.1 .2-.1 .1-.1 .1-.2-.1z" fill="none" stroke="#f0f" stroke-width=".14"/>
<path d="M64.9 70.7h.3l.1 .1-.1 .2-.1 .1-.2-.1z" fill-rule="evenodd" fill="#f0f"/>
<path d="M64.9 70.7h.3l.1 .1-.1 .2-.1 .1-.2-.1z" fill="none" stroke="#f0f" stroke-width=".14"/>
<path d="M104.7 114.2h.3l.1 .2-.1 .2h-.1h-.2z" fill-rule="evenodd" fill="#f0f"/>
<path d="M104.7 114.2h.3l.1 .2-.1 .2h-.1h-.2z" fill="none" stroke="#f0f" stroke-width=".14"/>
<path d="M63.6 113h.4l.1 .2-.1 .1-.2 .1-.2-.1z" fill-rule="evenodd" fill="#f0f"/>
<path d="M63.6 113h.4l.1 .2-.1 .1-.2 .1-.2-.1z" fill="none" stroke="#f0f" stroke-width=".14"/>
<path d="M64.9 54.5h.3l.1 .2-.1 .1-.1 .1-.2-.1z" fill-rule="evenodd" fill="#f0f"/>
<path d="M64.9 54.5h.3l.1 .2-.1 .1-.1 .1-.2-.1z" fill="none" stroke="#f0f" stroke-width=".14"/>
<text font-size="4.3" x="24" y="14.7">FRDM+ Connectors</text>
<g font-size="2.6" fill="#ff8000">
<text x="177.1" y="79.2">NOTE:</text>
<text x="177.1" y="81.8">Arduino UNO compatible headers:</text>
<text x="177.1" y="84.4">J1, J2, J3, J4</text>
<text x="177.1" y="89.5">FDRM+ MC SHIELD/DEVKIT-MOTORGD compatible headers:</text>
<text x="177.1" y="92.1">J1, J2, J3, J4, J5</text>
<text x="177.1" y="97.3">DEVKIT-COMM compatible headers:</text>
<text x="177.1" y="99.9">J1, J2, J3, J4, J5, J6</text>
</g>
<g font-size="2" fill="#ff8000">
<text x="142.2" y="31.5">FRDM+ I/O interface default 3.3V</text>
<text x="142.2" y="33.4">Not all pins are compatible 5V</text>
<text x="142.2" y="35.4">Net with prefix &quot;LT&quot; for 5V option</text>
<text x="45.2" y="76.2">Populate R81 for</text>
<text x="45.2" y="78.2">external ADC high</text>
<text x="45.2" y="80.2">reference voltage</text>
<text x="36.4" y="98.6">Check external power</text>
<text x="36.4" y="100.6">before put on the shunt</text>
</g>
<g font-size="2" fill="#408080">
<text x="24" y="131.1">Layout notes (at least):</text>
<text x="24" y="133.1">EXT_LV_PWR: 20mil</text>
<text x="24" y="135">EXT_HV_PWR: 40mil x2</text>
<text x="24" y="137">EXT_AR_PWR: 20mil</text>
<text x="24" y="139">5V0_SR: 20mil</text>
<text x="24" y="141">3V3_SR: 20mil x3</text>
</g>
<g font-size="2">
<text x="234.4" y="186">DEVKIT-MPC5744P</text>
<text x="234.4" y="189.7">FRDM+ Connectors</text>
</g>
<g font-size="1.6">
<text x="241.8" y="193">SCH-29333 PDF: SPF-29333</text>
<text x="266.7" y="193">E</text>
</g>
<g font-size="1.1" fill="#f00">
<text x="91.9" y="28.9">[5,6]</text>
<text x="94.8" y="28.9">PA3</text>
<text x="91.9" y="30.1">[5,6]</text>
<text x="92.2" y="33.8">[5]</text>
<text x="92.2" y="35.1">[5]</text>
<text x="92.8" y="31.4">[5]</text>
<text x="92.8" y="32.6">[5]</text>
<text x="94.2" y="33.8">PA7</text>
<text x="94.2" y="35.1">PA8</text>
<text x="94.8" y="30.1">PA4</text>
<text x="94.8" y="31.4">PA5</text>
<text x="94.8" y="32.6">PA6</text>
<text x="92.2" y="37.6">[5]</text>
<text x="92.2" y="36.3">[5]</text>
<text x="94.2" y="37.6">PB6</text>
<text x="94.2" y="36.3">PE7</text>
<text x="90.7" y="47.5">[7]</text>
<text x="91" y="46.3">[7]</text>
<text x="92.2" y="42.5">[5]</text>
<text x="92.2" y="43.8">[5]</text>
<text x="92.2" y="45">[5]</text>
<text x="92.7" y="47.5">CB_PD4</text>
<text x="93" y="46.3">CB_PD3</text>
<text x="94.2" y="42.5">PC10</text>
<text x="94.2" y="43.8">PC14</text>
<text x="94.2" y="45">PE11</text>
<text x="165.7" y="42.5">PF11 [5]</text>
<text x="165.7" y="43.8">PF10 [5]</text>
<text x="90.7" y="48.8">[7]</text>
<text x="90.7" y="50">[7]</text>
<text x="92.7" y="48.8">CB_PD1</text>
<text x="92.7" y="50">CB_PC15</text>
<text x="165.7" y="53.8">PF5 [5]</text>
<text x="165.7" y="52.5">PF7 [5]</text>
<text x="50.9" y="69.9">[9]</text>
<text x="50.9" y="71.2">[9]</text>
<text x="52.9" y="69.9">LT_PA13</text>
<text x="52.9" y="71.2">LT_PG8</text>
<text x="76.5" y="71.6">EXT_AR_PWR</text>
<text x="165.7" y="68.7">PF4 [5]</text>
<text x="165.7" y="69.9">PF6 [5]</text>
<text x="190.5" y="71.2">PF8 [5]</text>
<text x="89.1" y="76.2">[9]</text>
<text x="89.1" y="77.4">[9]</text>
<text x="89.1" y="74.9">[9]</text>
<text x="91.1" y="76.2">LT_PC7</text>
<text x="91.1" y="77.4">LT_PC6</text>
<text x="91.1" y="74.9">LT_PC5</text>
<text x="165.7" y="73.7">CB_PD0</text>
<text x="165.7" y="74.9">PG9 [5]</text>
<text x="165.7" y="76.2">CB_PB1</text>
<text x="165.7" y="77.4">CB_PB0</text>
<text x="170.9" y="76.2">[10]</text>
<text x="170.9" y="77.4">[10]</text>
<text x="170.9" y="73.7">[7]</text>
<text x="190.5" y="72.4">PF9 [5]</text>
<text x="89.1" y="79.9">[9]</text>
<text x="89.1" y="81.2">[9]</text>
<text x="89.1" y="78.7">[9]</text>
<text x="91.1" y="79.9">LT_PG7</text>
<text x="91.1" y="81.2">LT_PD2</text>
<text x="91.1" y="78.7">LT_PE15</text>
<text x="165.7" y="78.7">PA9</text>
<text x="165.7" y="79.9">PA12</text>
<text x="170.9" y="79.9">[5]</text>
<text x="170.9" y="78.7">[5]</text>
<text x="90.8" y="86.1">[9]</text>
<text x="90.8" y="87.4">[9]</text>
<text x="90.8" y="89.8">[9]</text>
<text x="90.8" y="88.6">[9]</text>
<text x="92.8" y="86.1">LT_PG4</text>
<text x="92.8" y="87.4">LT_PG3</text>
<text x="92.8" y="89.8">LT_PF0</text>
<text x="92.8" y="88.6">LT_PD14</text>
<text x="90.2" y="94.8">[9]</text>
<text x="90.3" y="93.6">[9]</text>
<text x="90.8" y="92.3">[9]</text>
<text x="90.8" y="91.1">[9]</text>
<text x="92.2" y="94.8">LT_PA11</text>
<text x="92.3" y="93.6">LT_PA10</text>
<text x="92.8" y="92.3">LT_PD10</text>
<text x="92.8" y="91.1">LT_PD11</text>
<text x="91.2" y="99.8">[5]</text>
<text x="91.2" y="101">[5]</text>
<text x="91.2" y="98.6">[5]</text>
<text x="91.5" y="97.3">[5]</text>
<text x="93.2" y="101">PB11</text>
<text x="93.2" y="99.8">PB7</text>
<text x="93.2" y="98.6">PB13</text>
<text x="94.4" y="97.3">PB15</text>
<text x="90.7" y="106">[5]</text>
<text x="90.7" y="104.8">[5]</text>
<text x="91.2" y="102.3">[5]</text>
<text x="91.9" y="103.5">[5]</text>
<text x="92.7" y="104.8">PB12</text>
<text x="92.7" y="106">PB8</text>
<text x="93.2" y="102.3">PB10</text>
<text x="93.9" y="103.5">PB9</text>
<text x="166.9" y="104.8">PA0 [5]</text>
<text x="166.9" y="106">PA1 [5]</text>
<text x="166.9" y="107.3">PA2 [5,6]</text>
<text x="76.5" y="114">EXT_HV_PWR</text>
<text x="76.5" y="112.7">EXT_LV_PWR</text>
<text x="166.9" y="109.8">PF3 [5]</text>
<text x="166.9" y="111">PG11 [5,7]</text>
<text x="166.9" y="112.3">PA15 [5]</text>
<text x="166.9" y="108.5">PC0 [5]</text>
<text x="166.9" y="113.5">PA14[5]</text>
<text x="166.9" y="116">PG10 [5,7]</text>
<text x="166.9" y="114.7">PE5 [5]</text>
<text x="89.7" y="130.9">[11]</text>
<text x="92.8" y="130.9">CB_PD12</text>
<text x="165.7" y="130.9">PB14 [5,11]</text>
<text x="89.7" y="132.2">[11]</text>
<text x="90.5" y="133.4">[5]</text>
<text x="92.7" y="134.7">[5]</text>
<text x="92.7" y="135.9">[5]</text>
<text x="92.7" y="137.2">[5]</text>
<text x="92.8" y="132.2">CB_PD9</text>
<text x="93.5" y="133.4">PJ8</text>
<text x="94.7" y="134.7">PE13</text>
<text x="94.7" y="135.9">PE14</text>
<text x="94.7" y="137.2">PE10</text>
<text x="166.9" y="134.7">PC1 [5]</text>
<text x="166.9" y="133.4">PE4 [5]</text>
<text x="166.9" y="132.2">PC2 [5]</text>
<text x="92.3" y="139.6">[5]</text>
<text x="92.3" y="138.4">[5]</text>
<text x="92.7" y="143.4">[5]</text>
<text x="94.7" y="139.6">PF15</text>
<text x="94.7" y="138.4">PF14</text>
<text x="94.7" y="143.4">PE0</text>
<text x="165.7" y="139.6">PD7 [5]</text>
<text x="165.7" y="138.4">PD8 [5]</text>
<text x="165.7" y="140.9">PD6 [5]</text>
<text x="165.7" y="142.1">PD5 [5]</text>
<text x="92.6" y="149.6">[5]</text>
<text x="92.7" y="144.6">[5]</text>
<text x="92.7" y="147.1">[5]</text>
<text x="92.7" y="148.3">[5]</text>
<text x="92.7" y="145.8">[5]</text>
<text x="94.6" y="149.6">PG5</text>
<text x="94.7" y="144.6">PE6</text>
<text x="94.7" y="145.8">PG2</text>
<text x="94.7" y="147.1">PE2</text>
<text x="94.7" y="148.3">PE9</text>
<text x="92.6" y="150.8">[5]</text>
<text x="92.7" y="152.1">[5]</text>
<text x="94.6" y="150.8">PG6</text>
<text x="94.7" y="152.1">PJ9</text>
</g>
<g font-size="1.1">
<text x="173.7" y="43.1">3V3_SR2</text>
<text x="65.4" y="50.5">3V3_SR2</text>
<text x="62.4" y="59.5" transform="rotate(-90 62.4 59.5)">4.7K</text>
<text x="64.9" y="59.5" transform="rotate(-90 64.9 59.5)">4.7K</text>
<text x="109.6" y="58.8" transform="rotate(-90 109.6 58.8)">20</text>
<text x="110.8" y="58.8" transform="rotate(-90 110.8 58.8)">18</text>
<text x="112.1" y="58.8" transform="rotate(-90 112.1 58.8)">16</text>
<text x="113.3" y="58.8" transform="rotate(-90 113.3 58.8)">14</text>
<text x="114.6" y="58.8" transform="rotate(-90 114.6 58.8)">12</text>
<text x="115.8" y="58.8" transform="rotate(-90 115.8 58.8)">10</text>
<text x="117.1" y="58.8" transform="rotate(-90 117.1 58.8)">8</text>
<text x="118.3" y="58.8" transform="rotate(-90 118.3 58.8)">6</text>
<text x="119.5" y="58.8" transform="rotate(-90 119.5 58.8)">4</text>
<text x="120.8" y="58.8" transform="rotate(-90 120.8 58.8)">2</text>
<text x="125.8" y="58.8" transform="rotate(-90 125.8 58.8)">16</text>
<text x="127" y="58.8" transform="rotate(-90 127 58.8)">14</text>
<text x="128.3" y="58.8" transform="rotate(-90 128.3 58.8)">12</text>
<text x="129.5" y="58.8" transform="rotate(-90 129.5 58.8)">10</text>
<text x="130.8" y="58.8" transform="rotate(-90 130.8 58.8)">8</text>
<text x="132" y="58.8" transform="rotate(-90 132 58.8)">6</text>
<text x="133.2" y="58.8" transform="rotate(-90 133.2 58.8)">4</text>
<text x="134.5" y="58.8" transform="rotate(-90 134.5 58.8)">2</text>
<text x="146.9" y="58.8" transform="rotate(-90 146.9 58.8)">20</text>
<text x="148.2" y="58.8" transform="rotate(-90 148.2 58.8)">18</text>
<text x="149.4" y="58.8" transform="rotate(-90 149.4 58.8)">16</text>
<text x="150.7" y="58.8" transform="rotate(-90 150.7 58.8)">14</text>
<text x="151.9" y="58.8" transform="rotate(-90 151.9 58.8)">12</text>
<text x="153.2" y="58.8" transform="rotate(-90 153.2 58.8)">10</text>
<text x="154.4" y="58.8" transform="rotate(-90 154.4 58.8)">8</text>
<text x="155.7" y="58.8" transform="rotate(-90 155.7 58.8)">6</text>
<text x="156.9" y="58.8" transform="rotate(-90 156.9 58.8)">4</text>
<text x="158.1" y="58.8" transform="rotate(-90 158.1 58.8)">2</text>
<text x="175.9" y="54.5">GND</text>
<text x="181.2" y="56.7">3V3_SR2</text>
<text x="63.6" y="65.9" transform="rotate(-90 63.6 65.9)">DNP</text>
<text x="66.1" y="65.9" transform="rotate(-90 66.1 65.9)">DNP</text>
<text x="109.6" y="65.6" transform="rotate(-90 109.6 65.6)">19</text>
<text x="110.8" y="65.6" transform="rotate(-90 110.8 65.6)">17</text>
<text x="112.1" y="65.6" transform="rotate(-90 112.1 65.6)">15</text>
<text x="113.3" y="65.6" transform="rotate(-90 113.3 65.6)">13</text>
<text x="114.6" y="65.6" transform="rotate(-90 114.6 65.6)">11</text>
<text x="115.8" y="64.9" transform="rotate(-90 115.8 64.9)">9</text>
<text x="117.1" y="64.9" transform="rotate(-90 117.1 64.9)">7</text>
<text x="118.3" y="64.9" transform="rotate(-90 118.3 64.9)">5</text>
<text x="119.5" y="64.9" transform="rotate(-90 119.5 64.9)">3</text>
<text x="120.8" y="64.9" transform="rotate(-90 120.8 64.9)">1</text>
<text x="146.9" y="65.6" transform="rotate(-90 146.9 65.6)">19</text>
<text x="148.2" y="65.6" transform="rotate(-90 148.2 65.6)">17</text>
<text x="149.4" y="65.6" transform="rotate(-90 149.4 65.6)">15</text>
<text x="150.7" y="65.6" transform="rotate(-90 150.7 65.6)">13</text>
<text x="151.9" y="65.6" transform="rotate(-90 151.9 65.6)">11</text>
<text x="153.2" y="64.9" transform="rotate(-90 153.2 64.9)">9</text>
<text x="154.4" y="64.9" transform="rotate(-90 154.4 64.9)">7</text>
<text x="155.7" y="64.9" transform="rotate(-90 155.7 64.9)">5</text>
<text x="156.9" y="64.9" transform="rotate(-90 156.9 64.9)">3</text>
<text x="158.1" y="64.9" transform="rotate(-90 158.1 64.9)">1</text>
<text x="183.1" y="63.3" transform="rotate(-90 183.1 63.3)">4.7K</text>
<text x="185.6" y="63.3" transform="rotate(-90 185.6 63.3)">4.7K</text>
<text x="42.7" y="69.2">VDD_AREF</text>
<text x="65.2" y="71.9">0</text>
<text x="125.8" y="66.8" transform="rotate(-90 125.8 66.8)">15</text>
<text x="127" y="66.8" transform="rotate(-90 127 66.8)">13</text>
<text x="128.3" y="66.8" transform="rotate(-90 128.3 66.8)">11</text>
<text x="129.5" y="66.2" transform="rotate(-90 129.5 66.2)">9</text>
<text x="130.8" y="66.2" transform="rotate(-90 130.8 66.2)">7</text>
<text x="132" y="66.2" transform="rotate(-90 132 66.2)">5</text>
<text x="133.2" y="66.2" transform="rotate(-90 133.2 66.2)">3</text>
<text x="134.5" y="66.2" transform="rotate(-90 134.5 66.2)">1</text>
<text x="184.3" y="69.6" transform="rotate(-90 184.3 69.6)">DNP</text>
<text x="186.8" y="69.6" transform="rotate(-90 186.8 69.6)">DNP</text>
<text x="61.3" y="74.5">DNP</text>
<text x="81.3" y="76.9">GND</text>
<text x="60.8" y="85.5">EXT_PWR</text>
<text x="59.7" y="90.5">1</text>
<text x="59.7" y="91.7">2</text>
<text x="49.7" y="107.9">3V3_SR2</text>
<text x="62.1" y="107.9">5V0_SR1</text>
<text x="78.3" y="105.4">3V3_SR2</text>
<text x="84.5" y="105.4">5V0_SR1</text>
<text x="56.1" y="109.7" transform="rotate(-90 56.1 109.7)">1</text>
<text x="57.3" y="109.7" transform="rotate(-90 57.3 109.7)">2</text>
<text x="58.5" y="109.7" transform="rotate(-90 58.5 109.7)">3</text>
<text x="104.6" y="118.5" transform="rotate(-90 104.6 118.5)">1</text>
<text x="105.9" y="118.5" transform="rotate(-90 105.9 118.5)">3</text>
<text x="107.1" y="118.5" transform="rotate(-90 107.1 118.5)">5</text>
<text x="108.3" y="118.5" transform="rotate(-90 108.3 118.5)">7</text>
<text x="109.6" y="118.5" transform="rotate(-90 109.6 118.5)">9</text>
<text x="110.8" y="118.5" transform="rotate(-90 110.8 118.5)">11</text>
<text x="112.1" y="118.5" transform="rotate(-90 112.1 118.5)">13</text>
<text x="113.3" y="118.5" transform="rotate(-90 113.3 118.5)">15</text>
<text x="114.9" y="119.2">GND</text>
<text x="127" y="118.5" transform="rotate(-90 127 118.5)">1</text>
<text x="128.3" y="118.5" transform="rotate(-90 128.3 118.5)">3</text>
<text x="129.5" y="118.5" transform="rotate(-90 129.5 118.5)">5</text>
<text x="130.8" y="118.5" transform="rotate(-90 130.8 118.5)">7</text>
<text x="132" y="118.5" transform="rotate(-90 132 118.5)">9</text>
<text x="133.2" y="118.5" transform="rotate(-90 133.2 118.5)">11</text>
<text x="134.5" y="118.5" transform="rotate(-90 134.5 118.5)">13</text>
<text x="135.7" y="118.5" transform="rotate(-90 135.7 118.5)">15</text>
<text x="149.4" y="119.8" transform="rotate(-90 149.4 119.8)">1</text>
<text x="150.7" y="119.8" transform="rotate(-90 150.7 119.8)">3</text>
<text x="151.9" y="119.8" transform="rotate(-90 151.9 119.8)">5</text>
<text x="153.2" y="119.8" transform="rotate(-90 153.2 119.8)">7</text>
<text x="154.4" y="119.8" transform="rotate(-90 154.4 119.8)">9</text>
<text x="155.7" y="119.8" transform="rotate(-90 155.7 119.8)">11</text>
<text x="156.9" y="119.8" transform="rotate(-90 156.9 119.8)">13</text>
<text x="158.1" y="119.8" transform="rotate(-90 158.1 119.8)">15</text>
<text x="159.4" y="119.8" transform="rotate(-90 159.4 119.8)">17</text>
<text x="160.6" y="119.8" transform="rotate(-90 160.6 119.8)">19</text>
<text x="62.6" y="124.2">GND</text>
<text x="104.6" y="125.9" transform="rotate(-90 104.6 125.9)">2</text>
<text x="105.9" y="125.9" transform="rotate(-90 105.9 125.9)">4</text>
<text x="107.1" y="125.9" transform="rotate(-90 107.1 125.9)">6</text>
<text x="108.3" y="125.9" transform="rotate(-90 108.3 125.9)">8</text>
<text x="127" y="125.9" transform="rotate(-90 127 125.9)">2</text>
<text x="128.3" y="125.9" transform="rotate(-90 128.3 125.9)">4</text>
<text x="129.5" y="125.9" transform="rotate(-90 129.5 125.9)">6</text>
<text x="130.8" y="125.9" transform="rotate(-90 130.8 125.9)">8</text>
<text x="149.4" y="125.9" transform="rotate(-90 149.4 125.9)">2</text>
<text x="150.7" y="125.9" transform="rotate(-90 150.7 125.9)">4</text>
<text x="151.9" y="125.9" transform="rotate(-90 151.9 125.9)">6</text>
<text x="153.2" y="125.9" transform="rotate(-90 153.2 125.9)">8</text>
<text x="109.6" y="126.5" transform="rotate(-90 109.6 126.5)">10</text>
<text x="110.8" y="126.5" transform="rotate(-90 110.8 126.5)">12</text>
<text x="112.1" y="126.5" transform="rotate(-90 112.1 126.5)">14</text>
<text x="113.3" y="126.5" transform="rotate(-90 113.3 126.5)">16</text>
<text x="132" y="126.5" transform="rotate(-90 132 126.5)">10</text>
<text x="133.2" y="126.5" transform="rotate(-90 133.2 126.5)">12</text>
<text x="134.5" y="126.5" transform="rotate(-90 134.5 126.5)">14</text>
<text x="135.7" y="126.5" transform="rotate(-90 135.7 126.5)">16</text>
<text x="154.4" y="126.5" transform="rotate(-90 154.4 126.5)">10</text>
<text x="155.7" y="126.5" transform="rotate(-90 155.7 126.5)">12</text>
<text x="156.9" y="126.5" transform="rotate(-90 156.9 126.5)">14</text>
<text x="158.1" y="126.5" transform="rotate(-90 158.1 126.5)">16</text>
<text x="159.4" y="126.5" transform="rotate(-90 159.4 126.5)">18</text>
<text x="160.6" y="126.5" transform="rotate(-90 160.6 126.5)">20</text>
<text x="171.6" y="132.8">3V3_SR2</text>
<text x="170.9" y="140.4">GND</text>
<text x="225.6" y="183.9">Drawing Title:</text>
<text x="225.6" y="182.7">ICAP Classification:</text>
<text x="239.3" y="182.7">CP:</text>
<text x="248" y="182.7">IUO:</text>
<text x="255.5" y="182.7">PUBI: X</text>
<text x="255.5" y="182.7">PUBI:</text>
<text x="225.6" y="191.4">Size</text>
<text x="225.6" y="187.7">Page Title:</text>
<text x="230.6" y="191.4">Document Number</text>
<text x="266.2" y="191.4">Rev</text>
<text x="225.6" y="195.2">Date:</text>
<text x="225.6" y="192.7">C</text>
<text x="230.8" y="195.2">Thursday, August 23, 2018</text>
<text x="250.5" y="195.2">Sheet</text>
<text x="255.5" y="195.2">10</text>
<text x="259.2" y="195.2">of</text>
<text x="263" y="195.2">11</text>
</g>
<g font-size="1.1" fill="#000080">
<text x="62.4" y="65.5" transform="rotate(-90 62.4 65.5)">R71</text>
<text x="64.9" y="65.5" transform="rotate(-90 64.9 65.5)">R72</text>
<text x="102.2" y="62.2">CON 2X10</text>
<text x="106" y="60.7">J2</text>
<text x="138" y="60.7">J1</text>
<text x="138" y="62.2">CON 2X8</text>
<text x="160.9" y="60.7">J6</text>
<text x="160.9" y="63.2">CON 2X10</text>
<text x="58.8" y="71.9">R81</text>
<text x="183.1" y="69.3" transform="rotate(-90 183.1 69.3)">R73</text>
<text x="185.6" y="69.3" transform="rotate(-90 185.6 69.3)">R74</text>
<text x="56.4" y="89.4">J39</text>
<text x="56.4" y="94.3">HDR 1X2</text>
<text x="55.1" y="104.5">J31</text>
<text x="55.1" y="103">HDR_1X3</text>
<text x="63.8" y="116.7">C58</text>
<text x="63.8" y="119.2">2.2uF</text>
<text x="116.8" y="124">J3</text>
<text x="116.8" y="122.5">CON 2X8</text>
<text x="139.3" y="124">J4</text>
<text x="139.3" y="122.5">CON 2X8</text>
<text x="162.9" y="124">J5</text>
<text x="162.9" y="122.5">CON 2X10</text>
</g>
<g font-size="1.1" fill="#00f">
<text x="87.7" y="112.3">[9]</text>
<text x="89.7" y="112.3">LT_MCU-RSTx</text>
</g>
<g font-size=".9">
<text x="45.2" y="8.3">5</text>
<text x="95" y="8.3">4</text>
<text x="144.7" y="8.3">3</text>
<text x="194.5" y="8.3">2</text>
<text x="244.3" y="8.3">1</text>
<text x="19.4" y="32.8">D</text>
<text x="269.5" y="32.8">D</text>
<text x="19.4" y="79.4">C</text>
<text x="269.5" y="79.4">C</text>
<text x="19.4" y="126.1">B</text>
<text x="269.5" y="126.1">B</text>
<text x="19.4" y="172.8">A</text>
<text x="269.5" y="172.8">A</text>
<text x="45.2" y="196.3">5</text>
<text x="95" y="196.3">4</text>
<text x="144.7" y="196.3">3</text>
<text x="194.5" y="196.3">2</text>
<text x="244.3" y="196.3">1</text>
</g>
</svg>
